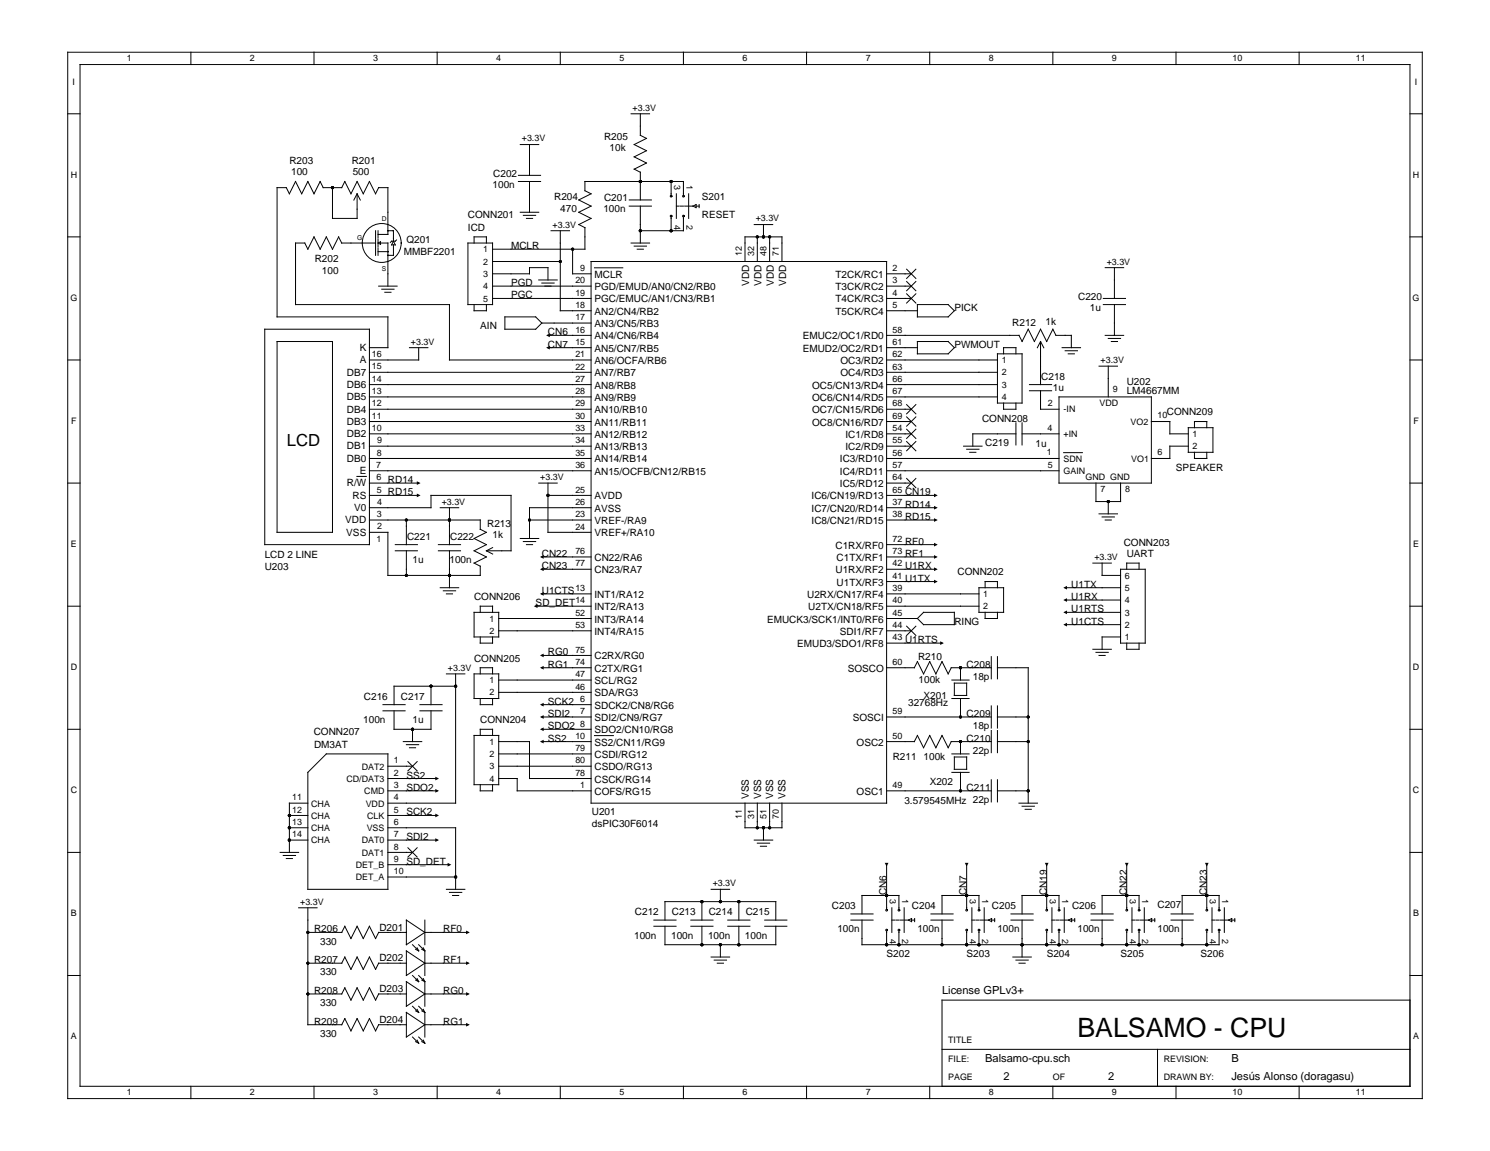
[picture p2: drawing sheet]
<svg xmlns="http://www.w3.org/2000/svg" width="279mm" height="216mm" viewBox="0 0 279 216" stroke-linecap="round" stroke-linejoin="round" font-family="sans-serif">
<g fill="none" stroke="#000" stroke-width=".19">
<path d="M12.7 9.8h254v196.3h-254zM15 12.1h249.4v191.7h-249.4zM35.8 9.8v2.3M58.9 9.8v2.3M82 9.8v2.3M105.1 9.8v2.3M128.2 9.8v2.3M151.2 9.8v2.3M174.3 9.8v2.3M197.4 9.8v2.3M220.5 9.8v2.3M243.6 9.8v2.3"/>
<path d="M12.7 21.3h2.3M60 34l.6 1.2M60 34l-1.1 2.4-1.2-2.4-1.1 2.4-1.2-2.4-1.1 2.4-.6-1.2h-1.7v24.2h20.7v5.8h-3.4M60.6 35.2h3.5l.6-1.2 1.1 2.4 1.2-2.4 1.1 2.4 1.2-2.4 1.1 2.4 .6-1.2M62.3 35.2v5.8h4.7v-4.6l.6 1.1M67 36.4l-.6 1.1M71 35.2h1.7v8.8h-1.8M97.2 34h4.2M97.2 32.9h4.2M97.6 39.8h3.4M97.6 27.1h3.4M99.3 27.1v5.8"/>
<path d="M99.3 34v5.8M118 38.7h4.2M118 37.5h4.2M118.3 21.3h3.5M120.1 21.3v4.1l1.1 .6-2.3 1.1 2.3 1.2-2.3 1.1 2.3 1.2-2.3 1.1 1.2 .6v5.2M120.1 38.7v6.9M125.8 34v2.6M126.8 36.4v4.6M126.8 38.7h.5M127.6 38.7h.6M128.2 36.6v-2.6h-18.5v1.8l1.1 .6-2.3 1.1 2.3 1.2-2.3 1.1 2.3 1.2-2.3 1.1M128.4 38.7h.6"/>
<path d="M129.1 36.4v4.6M129.1 38.7h.8M129.9 38.7l.6-.3v.5zM130.5 38.7h.6M131.1 38.4v.5M264.4 21.3h2.3M12.7 44.4h2.3M63.5 44.4l.6 1.2M63.5 44.4l-1.2 2.3-1.1-2.3-1.2 2.3-1.1-2.3-1.2 2.3-.5-1.1h-1.8v11.5h28.9v10.4h26.5M64.1 45.6h6.3M70.4 43.3v4.6M70.9 43.3v1.4"/>
<path d="M70.9 44.9v1.4M70.9 46.5v1.4M70.9 47.2h1.8M70.9 45.6l.5-.2v.4zM71 53.7h3.5M71.4 45.6h1.3v8.1M71.6 54.2h2.3M72.2 54.8h1.1M72.7 43.3h1.1v1.9M73.8 45.9v2h-1.1M73.8 45.2l.3 .7h-.7zM74.4 45l-.3 .2h-.7l-.2 .3"/>
<path d="M87.7 45.6h4.7v11.5h-4.7zM88.9 57.1v1.2h2.3v-1.2M88.9 45.6v-1.2h2.3v1.2M92.4 51.4h6.9v-1.2h3.5v2.3M92.4 53.7h18.4M92.4 56h18.4M92.4 49.1h12.7M94.7 59.4h5.7l1.2 1.2-1.2 1.2h-5.7zM98.1 40.4h2.3M98.7 41h1.2M101 52.5h3.5M101.6 53.1h2.3"/>
<path d="M103.3 43.3h3.5M105.1 43.3v15h5.7M107.4 46.7v4.7h3.4M108.5 42.1l1.2 .6M109.7 42.7v4h-17.3M110.8 49.1h55.5v101.6h-55.5zM111.5 50.2h5.3M118.3 45.6h3.5M118.9 46.2h2.3M119.5 46.7h1.2M125.8 40.7v2.6M128.2 40.7v2.6h-8.1"/>
<path d="M139.7 49.1v-4.7h6.9v4.7M141.4 42.1h3.5M142 44.4v4.7M143.2 42.1v2.3M144.3 44.4v4.7M166.3 51.4h4.6M166.3 53.7h4.6M166.3 56h4.6M166.3 58.3h5.7M170 50.5l1.7 1.7M170 52.8l1.7 1.7M170 55.1l1.7 1.7"/>
<path d="M171.7 50.5l-1.7 1.7M171.7 52.8l-1.7 1.7M171.7 55.1l-1.7 1.7M172 57.1h5.8l1.2 1.2-1.2 1.1h-5.8zM206.9 56h4.2M206.9 57.1h4.2M207.2 50.2h3.5M209 50.2v5.8M209 57.1v5.8M264.4 44.4h2.3M12.7 67.5h2.3M49.6 61.8h19.7v40.4h-19.7z"/>
<path d="M52 64.1h10.3v35.8h-10.3zM69.3 69.8h41.5M69.3 72.1h41.5M69.3 74.5h41.5M69.3 76.8h41.5M69.3 79.1h41.5M76.8 65.2h3.4M78.5 65.2v2.3h-9.2M101.6 60.6h9.2M102.8 62.9h8M102.8 65.2h8M166.3 62.9h24.8l.6 1.2"/>
<path d="M166.3 65.2h5.7M166.3 67.5h20.7M166.3 69.8h20.7M166.3 72.1h20.7M166.3 74.5h20.7M166.3 76.8h4.6M166.3 79.1h4.6M170 75.9l1.7 1.7M170 78.2l1.7 1.7M171.7 75.9l-1.7 1.7M171.7 78.2l-1.7 1.7M172 64.1h5.8l1.2 1.1-1.2 1.2h-5.8z"/>
<path d="M187 66.4h4.7v9.2h-4.7zM188.2 66.4v-1.2h2.3v1.2M188.2 75.6v1.2h2.3v-1.2M190.5 79.3v4.2M191.7 64.1l1.1-2.3 1.2 2.3 1.1-2.3 1.2 2.3 1.1-2.3 .6 1.1h2.9v2.3M191.7 79.3v4.2M193 72.1h4.2M193 73.3h4.2M195.1 73.3v3.5h3.5M195.1 64.1v8M195.1 64.1l-.6 1.1M195.1 64.1l.6 1.1"/>
<path d="M198.6 74.5h17.3v16.1h-17.3zM199.2 65.2h3.4M199.7 65.8h2.3M200.3 66.4h1.2M206.1 68.7h3.5M207.2 62.9h3.5M207.8 68.7v5.8M207.8 63.5h2.3M208.4 64.1h1.2M215.9 79.1h3.5v2.3h3.4M264.4 67.5h2.3M12.7 90.6h2.3"/>
<path d="M66.9 89.4h1.8M69.3 81.4h41.5M69.3 83.7h41.5M69.3 86h41.5M69.3 88.3h41.5M69.3 92.9h9.2M69.3 95.2h11.5v-2.3h15v10.4h-4.6M69.3 97.5h20.8v1.8l1.1 .6-2.3 1.1 2.3 1.2-2.3 1.1 2.3 1.2-2.3 1.1 1.2 .6v1.7h-17.4v-8h-3.4M69.3 90.6h9.2M76.2 97.5v4.7M82.6 95.2h3.4M84.3 95.2v7"/>
<path d="M99.3 97.5h11.5M101 90.6h3.5M102.8 92.9h8M102.8 90.6v9.3h8M110.8 95.2h-11.5v5.8M166.3 81.4h4.6M166.3 83.7h4.6M166.3 86h32.3M166.3 88.3h32.3M166.3 92.9h9.2M166.3 95.2h9.2M166.3 97.5h9.2"/>
<path d="M166.3 90.6h4.6M170 80.5l1.7 1.7M170 82.8l1.7 1.8M170 89.7l1.7 1.8M171.7 80.5l-1.7 1.7M171.7 82.8l-1.7 1.8M171.7 89.7l-1.7 1.8M180.7 83.7h3.5M181.3 84.3h2.3M181.8 84.8h1.2M190.5 81.4h-8.1v2.3M191.7 81.4h6.9"/>
<path d="M199.4 84.9h3.6M205.5 90.6v3.5h4.6v-3.5M206.1 96.4h3.5M206.7 97h2.3M207.2 97.5h1.2M207.8 94.1v2.3M222.8 83.7h-3.4v2.3h-3.5M222.8 80.2h4.6v4.6h-4.6zM224 80.2v-1.1h2.3v1.1M224 84.8v1.2h2.3v-1.2M264.4 90.6h2.3M12.7 113.7h2.3"/>
<path d="M74.1 102.2h4.2M74.1 103.3h4.2M76.2 103.3v4.6M82.2 102.2h4.2M82.2 103.3h4.2M82.6 110.2h3.4M83.1 110.8h2.3M83.7 111.4h1.2M84.3 103.3v6.9M88.9 114.9h4.6v4.6h-4.6zM90.1 114.9v-1.2h2.3v1.2M90.1 119.5v1.1h2.3v-1.1"/>
<path d="M91.2 103.3l1.2 .6M92.4 102.7l-1.2 .6M93.5 116h17.3M93.5 118.3h17.3M97.6 101h3.4M98.1 101.6h2.3M98.7 102.2h1.2M100.4 113.7h10.4M101.6 111.4h9.2M101.6 106.8h9.2M101.6 104.5h9.2M166.3 111.4h17.3"/>
<path d="M166.3 113.7h17.3M166.3 116h5.7M166.3 118.3h4.6M166.3 106.8h9.2M166.3 104.5h9.2M166.3 102.2h9.2M166.3 109.1h9.2M170 117.5l1.7 1.7M171.7 117.5l-1.7 1.7M172 116l1.2-1.1h5.8v2.3h-5.8zM183.6 110.2h4.6v4.7h-4.6zM184.7 114.9v1.1h2.3v-1.1"/>
<path d="M184.7 110.2v-1.1h2.3v1.1M199.7 114.9h10.4M199.7 110.2h10.4M199.7 117.2h10.4M199.7 112.6h10.4M204.9 105.6h3.5M206.7 105.6v2.3h3.4M210.1 106.8h4.6v13.8h-4.6zM210.1 119.5h-3.4v2.3M211.3 106.8v-1.2h2.3v1.2M264.4 113.7h2.3M12.7 136.8h2.3"/>
<path d="M71.8 132.2h4.2M71.8 133.3h4.2M73.9 133.3v3.5h6.9v-3.5M75.6 139.1h3.5M76.2 139.7h2.3M77.4 136.8v2.3M78.7 132.2h4.2M78.7 133.3h4.2M80.8 128.7v3.5M83.7 126.4h3.5M85.4 126.4v24.3h-12.7M85.4 128.7h-11.5v3.5"/>
<path d="M88.9 138h4.6v9.2h-4.6zM88.9 126.4h4.6v4.6h-4.6zM90.1 126.4v-1.1h2.3v1.1M90.1 131v1.2h2.3v-1.2M90.1 138v-1.2h2.3v1.2M93.5 127.6h17.3M93.5 129.9h17.3M93.5 139.1h5.8v6.9h11.5M101.6 122.9h9.2M101.6 125.3h9.2M101.6 132.2h9.2M101.6 134.5h9.2"/>
<path d="M101.6 136.8h9.2M101.6 139.1h9.2M111.5 138h3.5M166.3 125.3h5.2M166.3 134.5h19.6M166.3 139.1h5.2M166.3 120.6h10.3M171.5 125.3l.5-1.2 1.2 2.3 1.1-2.3 1.2 2.3 1.1-2.3 1.2 2.3 .6-1.1h7.5M171.5 139.1l.5-1.1 1.2 2.3 1.1-2.3 1.2 2.3 1.1-2.3 1.2 2.3 .6-1.2h7.5M178.5 127.6h3.2M178.5 131h3.2M179 128.1h2.3v2.3h-2.3z"/>
<path d="M180.1 125.3v2.3M180.1 131v3.5M180.1 139.1v2.3M185.9 123.2v4.1M185.9 132.4v4.2M185.9 137v4.2M187 125.3h5.8v25.4M187 134.5h5.8M187 139.1h5.8M187 123.2v4.1M187 132.4v4.2M187 137v4.2"/>
<path d="M204.9 121.8h3.5M205.5 122.4h2.3M206.1 122.9h1.1M211.3 120.6v1.2h2.3v-1.2M264.4 136.8h2.3M12.7 159.9h2.3M52.5 159.9h3.5M54.3 155.3h3.4M54.3 157.6h3.4M54.3 153h3.4M57.7 150.7h-3.4v9.2M61.2 141.4h11.5v25.4h-15v-21.9z"/>
<path d="M72.7 143.7h4.7M72.7 146h9.3M72.7 148.3h9.3M72.7 155.3h12.7v11.5M72.7 157.6h9.3M72.7 159.9h4.7M72.7 153h9.3M76.5 159l1.7 1.8M76.5 142.9l1.7 1.7M76.8 140.3h1.1M78.2 159l-1.7 1.8M78.2 142.9l-1.7 1.7"/>
<path d="M90.1 147.2v1.1h2.3v-1.1M93.5 141.4h17.3M93.5 143.7h17.3M93.5 146h3.5v2.3h13.8M139.7 150.7v4.6h6.9v-4.6M141.4 157.6h3.5M142 150.7v4.6M142 158.2h2.3M142.6 158.7h1.1M143.2 155.3v2.3M144.3 150.7v4.6M166.3 148.3h19.6"/>
<path d="M178.5 141.4h3.2M178.5 144.9h3.2M179 142h2.3v2.3h-2.3zM180.1 144.9v3.4M185.9 146.3v4.1M187 148.3h5.8M187 146.3v4.1M191.1 150.7h3.4M191.7 151.2h2.3M192.2 151.8h1.2M264.4 159.9h2.3M53.1 160.5h2.3"/>
<path d="M53.7 161h1.1M56 170.3h3.5M57.7 174.9h6.4l.6-1.2 1.1 2.4 1.2-2.4 1.1 2.4 1.2-2.4 1.1 2.4 .6-1.2h5.2M57.7 170.3v21.9h6.4l.6-1.1 1.1 2.3 1.2-2.3 1.1 2.3 1.2-2.3 1.1 2.3 .6-1.2h5.2M72.7 162.2h11.6M72.7 164.5h12.7M76.2 172.6l3.5 2.3-3.5 2.3zM76.2 178.4l3.5 2.3-3.5 2.3zM77.4 177.2l1.1 1.2M77.9 178.1l.6 .3M78.2 177.8l.3 .6M78.5 177.2l1.2 1.2"/>
<path d="M79.1 178.1l.6 .3M79.4 177.8l.3 .6M79.7 172.6v4.6M79.7 178.4v4.6M79.7 174.9h8M83.7 166.8h3.5M84.3 167.4h2.3M84.9 168h1.1M122.6 172.6h4.2M122.6 173.7h4.2M124.7 173.7v3.5h20.8v-3.5M124.7 172.6v-3.5h20.8v3.5"/>
<path d="M129.5 172.6h4.2M129.5 173.7h4.2M131.6 169.1v3.5M131.6 173.7v3.5M133.4 179.5h3.4M133.4 166.8h3.4M135.1 166.8v2.3M135.1 177.2v2.3M136.5 172.6h4.1M136.5 173.7h4.1M138.5 169.1v3.5M138.5 173.7v3.5"/>
<path d="M143.4 172.6h4.2M143.4 173.7h4.2M159.6 172.6h4.1M159.6 171.4h4.1M161.6 172.6v4.6h67v-2.6M166.3 162.2v8.4M166.3 174.6v2.6M167.2 170.3v4.6M167.2 172.6h.6M168 172.6h.6M168.6 170.6v-2.6h-7v3.4M168.6 174.6v2.6"/>
<path d="M168.8 172.6h.6M169.5 170.3v4.6M169.6 172.6h.8M170.4 172.6l.5-.3v.6zM170.9 172.6h.6M171.5 172.3v.6M174.6 172.6h4.1M174.6 171.4h4.1M176.6 172.6v4.6M181.3 162.2v8.4M181.3 174.6v2.6M182.2 170.3v4.6"/>
<path d="M182.3 172.6h.5M183 172.6h.6M183.6 170.6v-2.6h-7v3.4M183.6 174.6v2.6M183.8 172.6h.6M184.6 170.3v4.6M184.6 172.6h.8M185.4 172.6l.5-.3v.6zM185.9 172.6h.6M186.5 172.3v.6M189.6 172.6h4.1M189.6 171.4h4.1"/>
<path d="M189.9 179.5h3.5M191.7 172.6v6.9M196.3 162.2v8.4M196.3 174.6v2.6M197.3 170.3v4.6M197.3 172.6h.5M198 172.6h.6M198.6 170.6v-2.6h-6.9v3.4M198.6 174.6v2.6M198.8 172.6h.6M199.6 170.3v4.6M199.6 172.6h.8"/>
<path d="M200.4 172.6l.5-.3v.6zM200.9 172.6h.6M201.5 172.3v.6M204.6 172.6h4.1M204.6 171.4h4.1M206.7 172.6v4.6M211.3 162.2v8.4M211.3 174.6v2.6M212.3 170.3v4.6M212.3 172.6h.5M213 172.6h.6M213.6 170.6v-2.6h-6.9v3.4"/>
<path d="M213.6 174.6v2.6M213.8 172.6h.6M214.6 170.3v4.6M214.6 172.6h.8M215.4 172.6l.6-.3v.6zM216 172.6h.5M216.5 172.3v.6M219.6 172.6h4.2M219.6 171.4h4.2M221.7 172.6v4.6M226.3 162.2v8.4M226.3 174.6v2.6"/>
<path d="M227.3 170.3v4.6M227.3 172.6h.5M228 172.6h.6M228.6 170.6v-2.6h-6.9v3.4M228.8 172.6h.6M229.6 170.3v4.6M229.6 172.6h.8M230.4 172.6l.6-.3v.6zM231 172.6h.5M231.5 172.3v.6M12.7 183h2.3M57.7 180.7h6.4l.6-1.2 1.1 2.3 1.2-2.3 1.1 2.3 1.2-2.3 1.1 2.3 .6-1.1h5.2"/>
<path d="M57.7 186.4h6.4l.6-1.1 1.1 2.3 1.2-2.3 1.1 2.3 1.2-2.3 1.1 2.3 .6-1.2h5.2M76.2 184.1l3.5 2.3-3.5 2.4zM76.2 189.9l3.5 2.3-3.5 2.3zM77.4 183l1.1 1.1M77.4 188.8l1.1 1.1M77.4 194.5l1.1 1.2M77.9 183.8l.6 .3M77.9 189.6l.6 .3M77.9 195.4l.6 .3M78.2 183.6l.3 .5M78.2 189.3l.3 .6M78.2 195.1l.3 .6"/>
<path d="M78.5 183l1.2 1.1M78.5 188.8l1.2 1.1M78.5 194.5l1.2 1.2M79.1 183.8l.6 .3M79.1 189.6l.6 .3M79.1 195.4l.6 .3M79.4 183.6l.3 .5M79.4 189.3l.3 .6M79.4 195.1l.3 .6M79.7 184.1v4.7M79.7 189.9v4.6M79.7 180.7h8"/>
<path d="M79.7 186.4h8M79.7 192.2h8M133.9 180.1h2.3M134.5 180.7h1.2M176.6 196.8h87.8M190.5 180.1h2.3M191.1 180.7h1.1M217.1 196.8v7M264.4 187.6h-87.8v16.2M264.4 183h2.3M35.8 203.8v2.3M58.9 203.8v2.3"/>
<path d="M82 203.8v2.3M105.1 203.8v2.3M128.2 203.8v2.3M151.2 203.8v2.3M174.3 203.8v2.3M197.4 203.8v2.3M220.5 203.8v2.3M243.6 203.8v2.3"/>
<circle cx="125.8" cy="36.8" r=".16"/>
<circle cx="128.2" cy="36.8" r=".16"/>
<circle cx="71.6" cy="45.6" r="3.6"/>
<circle cx="72.7" cy="43.3" r=".06"/>
<circle cx="72.7" cy="47.9" r=".06"/>
<circle cx="72.7" cy="47.2" r=".06"/>
<circle cx="125.8" cy="40.5" r=".16"/>
<circle cx="128.2" cy="40.5" r=".16"/>
<circle cx="166.3" cy="174.5" r=".16"/>
<circle cx="166.3" cy="170.7" r=".16"/>
<circle cx="168.6" cy="174.5" r=".16"/>
<circle cx="168.6" cy="170.7" r=".16"/>
<circle cx="181.3" cy="170.7" r=".16"/>
<circle cx="181.3" cy="174.5" r=".16"/>
<circle cx="183.6" cy="170.7" r=".16"/>
<circle cx="183.6" cy="174.5" r=".16"/>
<circle cx="196.3" cy="174.5" r=".16"/>
<circle cx="196.3" cy="170.7" r=".16"/>
<circle cx="198.6" cy="174.5" r=".16"/>
<circle cx="198.6" cy="170.7" r=".16"/>
<circle cx="211.3" cy="170.7" r=".16"/>
<circle cx="211.3" cy="174.5" r=".16"/>
<circle cx="213.6" cy="174.5" r=".16"/>
<circle cx="213.6" cy="170.7" r=".16"/>
<circle cx="226.3" cy="174.5" r=".16"/>
<circle cx="226.3" cy="170.7" r=".16"/>
<circle cx="228.6" cy="170.7" r=".16"/>
<circle cx="228.6" cy="174.5" r=".16"/>
</g>
<g fill="#000">
<path d="M102.4 62.9l.7-.3v.7zM102.4 65.2l.7-.3v.7zM78.2 90.3l.7 .3-.7 .4zM78.2 92.6l.7 .3-.7 .4zM175.1 97.2l.7 .3-.7 .4zM175.1 94.9l.7 .3-.7 .4zM175.1 92.6l.7 .3-.7 .4zM100.1 113.7l.7-.3v.7zM101.3 104.5l.6-.4v.7zM101.3 106.8l.6-.4v.7zM101.3 111.4l.6-.3v.6zM175.1 101.8l.7 .4-.7 .3z"/>
<path d="M175.1 104.1l.7 .4-.7 .3zM175.1 106.4l.7 .4-.7 .3zM175.1 108.7l.7 .4-.7 .3zM199.4 110.2l.7-.3v.7zM199.4 112.6l.7-.4v.7zM199.4 114.9l.7-.4v.7zM199.4 117.2l.7-.4v.7zM101.3 122.9l.6-.3v.7zM101.3 125.3l.6-.4v.7zM101.3 132.2l.6-.4v.7zM101.3 134.5l.6-.4v.7zM101.3 136.8l.6-.3v.6z"/>
<path d="M101.3 139.1l.6-.3v.7zM176.3 120.3l.7 .3-.7 .4zM81.6 145.7l.7 .3-.7 .4zM81.6 148l.7 .3-.7 .4zM81.6 152.6l.7 .4-.7 .3zM81.6 157.2l.7 .4-.7 .3zM83.9 161.9l.7 .3-.7 .3zM87.4 174.6l.7 .3-.7 .3zM165.9 161.9h.7l-.3 .6zM180.9 161.9h.7l-.3 .6zM195.9 161.9h.7l-.3 .6zM210.9 161.9h.7l-.3 .6z"/>
<path d="M225.9 161.9h.7l-.3 .6zM87.4 180.3l.7 .4-.7 .3zM87.4 186.1l.7 .3-.7 .4zM87.4 191.9l.7 .3-.7 .4z"/>
<circle cx="62.3" cy="35.2" r=".29"/>
<circle cx="120.1" cy="34" r=".29"/>
<circle cx="125.8" cy="34" r=".29"/>
<circle cx="72.7" cy="43.3" r=".06"/>
<circle cx="72.7" cy="47.9" r=".06"/>
<circle cx="72.7" cy="47.2" r=".06"/>
<circle cx="105.1" cy="49.1" r=".29"/>
<circle cx="107.4" cy="46.7" r=".29"/>
<circle cx="120.1" cy="43.3" r=".29"/>
<circle cx="125.8" cy="43.3" r=".29"/>
<circle cx="142" cy="44.4" r=".29"/>
<circle cx="143.2" cy="44.4" r=".29"/>
<circle cx="144.3" cy="44.4" r=".29"/>
<circle cx="76.2" cy="97.5" r=".29"/>
<circle cx="84.3" cy="97.5" r=".29"/>
<circle cx="99.3" cy="97.5" r=".29"/>
<circle cx="102.8" cy="92.9" r=".29"/>
<circle cx="207.8" cy="94.1" r=".29"/>
<circle cx="76.2" cy="107.9" r=".29"/>
<circle cx="84.3" cy="107.9" r=".29"/>
<circle cx="77.4" cy="136.8" r=".29"/>
<circle cx="80.8" cy="128.7" r=".29"/>
<circle cx="85.4" cy="128.7" r=".29"/>
<circle cx="180.1" cy="125.3" r=".29"/>
<circle cx="180.1" cy="139.1" r=".29"/>
<circle cx="180.1" cy="134.5" r=".29"/>
<circle cx="192.8" cy="139.1" r=".29"/>
<circle cx="192.8" cy="134.5" r=".29"/>
<circle cx="54.3" cy="157.6" r=".29"/>
<circle cx="54.3" cy="153" r=".29"/>
<circle cx="54.3" cy="155.3" r=".29"/>
<circle cx="142" cy="155.3" r=".29"/>
<circle cx="143.2" cy="155.3" r=".29"/>
<circle cx="144.3" cy="155.3" r=".29"/>
<circle cx="180.1" cy="148.3" r=".29"/>
<circle cx="192.8" cy="148.3" r=".29"/>
<circle cx="57.7" cy="174.9" r=".29"/>
<circle cx="85.4" cy="164.5" r=".29"/>
<circle cx="131.6" cy="169.1" r=".29"/>
<circle cx="131.6" cy="177.2" r=".29"/>
<circle cx="135.1" cy="169.1" r=".29"/>
<circle cx="135.1" cy="177.2" r=".29"/>
<circle cx="138.5" cy="177.2" r=".29"/>
<circle cx="138.5" cy="169.1" r=".29"/>
<circle cx="166.3" cy="177.2" r=".29"/>
<circle cx="166.3" cy="168" r=".29"/>
<circle cx="168.6" cy="177.2" r=".29"/>
<circle cx="176.6" cy="177.2" r=".29"/>
<circle cx="181.3" cy="177.2" r=".29"/>
<circle cx="181.3" cy="168" r=".29"/>
<circle cx="183.6" cy="177.2" r=".29"/>
<circle cx="191.7" cy="177.2" r=".29"/>
<circle cx="196.3" cy="168" r=".29"/>
<circle cx="196.3" cy="177.2" r=".29"/>
<circle cx="198.6" cy="177.2" r=".29"/>
<circle cx="206.7" cy="177.2" r=".29"/>
<circle cx="211.3" cy="168" r=".29"/>
<circle cx="211.3" cy="177.2" r=".29"/>
<circle cx="213.6" cy="177.2" r=".29"/>
<circle cx="221.7" cy="177.2" r=".29"/>
<circle cx="226.3" cy="168" r=".29"/>
<circle cx="226.3" cy="177.2" r=".29"/>
<circle cx="57.7" cy="180.7" r=".29"/>
<circle cx="57.7" cy="186.4" r=".29"/>
</g>
<text font-size="5" x="202" y="194.5">BALSAMO - CPU</text>
<text font-size="3.1" x="53.8" y="83.7">LCD</text>
<g font-size="2.1">
<text x="176.6" y="186.4">License GPLv3+</text>
<text x="184.7" y="199.1">Balsamo-cpu.sch</text>
<text x="188.2" y="202.6">2</text>
<text x="207.8" y="202.6">2</text>
<text x="230.9" y="202.6">Jesús Alonso (doragasu)</text>
<text x="230.9" y="199.1">B</text>
</g>
<g font-size="1.9">
<text x="113.3" y="26.2">R205</text>
<text x="114.3" y="28.3">10k</text>
<text x="54.3" y="30.8">R203</text>
<text x="54.6" y="32.9">100</text>
<text x="65.9" y="30.8">R201</text>
<text x="66.1" y="32.9">500</text>
<text x="92.4" y="35.2">100n</text>
<text x="92.5" y="33.1">C202</text>
<text x="87.7" y="41">CONN201</text>
<text x="103.9" y="37.5">R204</text>
<text x="105.1" y="39.8">470</text>
<text x="113.1" y="39.8">100n</text>
<text x="113.3" y="37.8">C201</text>
<text x="131.6" y="37.5">S201</text>
<text x="131.6" y="41">RESET</text>
<text x="75.7" y="47.9">MMBF2201</text>
<text x="76.2" y="45.6">Q201</text>
<text x="87.7" y="43.3">ICD</text>
<text x="95.8" y="46.7">MCLR</text>
<text x="59" y="49.1">R202</text>
<text x="60.4" y="51.4">100</text>
<text x="95.8" y="53.7">PGD</text>
<text x="111.5" y="52.1">MCLR</text>
<text x="140.5" y="53.6" transform="rotate(-90 140.5 53.6)">VDD</text>
<text x="142.8" y="53.6" transform="rotate(-90 142.8 53.6)">VDD</text>
<text x="145.1" y="53.6" transform="rotate(-90 145.1 53.6)">VDD</text>
<text x="147.4" y="53.6" transform="rotate(-90 147.4 53.6)">VDD</text>
<text x="156.7" y="52.1">T2CK/RC1</text>
<text x="95.8" y="56">PGC</text>
<text x="111.5" y="54.4">PGD/EMUD/AN0/CN2/RB0</text>
<text x="111.5" y="56.7">PGC/EMUC/AN1/CN3/RB1</text>
<text x="111.5" y="59">AN2/CN4/RB2</text>
<text x="156.7" y="54.4">T3CK/RC2</text>
<text x="156.7" y="56.7">T4CK/RC3</text>
<text x="156.7" y="59">T5CK/RC4</text>
<text x="179" y="58.3">PICK</text>
<text x="202.2" y="56.2">C220</text>
<text x="204.4" y="58.3">1u</text>
<text x="67.4" y="65.8">K</text>
<text x="90.1" y="61.8">AIN</text>
<text x="102.8" y="62.9">CN6</text>
<text x="102.8" y="65.2">CN7</text>
<text x="111.5" y="61.3">AN3/CN5/RB3</text>
<text x="111.5" y="63.7">AN4/CN6/RB4</text>
<text x="111.5" y="66">AN5/CN7/RB5</text>
<text x="150.5" y="63.7">EMUC2/OC1/RD0</text>
<text x="150.5" y="66">EMUD2/OC2/RD1</text>
<text x="179" y="65.2">PWMOUT</text>
<text x="189.8" y="61.2">R212</text>
<text x="196" y="61.1">1k</text>
<text x="65" y="70.5">DB7</text>
<text x="67.4" y="68.2">A</text>
<text x="111.5" y="68.3">AN6/OCFA/RB6</text>
<text x="111.5" y="70.6">AN7/RB7</text>
<text x="157.6" y="68.3">OC3/RD2</text>
<text x="157.6" y="70.6">OC4/RD3</text>
<text x="195.3" y="71.2">C218</text>
<text x="65" y="77.4">DB4</text>
<text x="65" y="75.1">DB5</text>
<text x="65" y="72.8">DB6</text>
<text x="111.5" y="72.9">AN8/RB8</text>
<text x="111.5" y="75.2">AN9/RB9</text>
<text x="111.5" y="77.5">AN10/RB10</text>
<text x="152.3" y="72.9">OC5/CN13/RD4</text>
<text x="152.3" y="75.2">OC6/CN14/RD5</text>
<text x="152.3" y="77.5">OC7/CN15/RD6</text>
<text x="197.4" y="73.3">1u</text>
<text x="211.3" y="72.1">U202</text>
<text x="211.3" y="73.9">LM4667MM</text>
<text x="218.8" y="77.9">CONN209</text>
<text x="65" y="79.7">DB3</text>
<text x="65" y="82">DB2</text>
<text x="111.5" y="79.8">AN11/RB11</text>
<text x="111.5" y="82.1">AN12/RB12</text>
<text x="152.3" y="79.8">OC8/CN16/RD7</text>
<text x="158.5" y="82.1">IC1/RD8</text>
<text x="184.2" y="79.1">CONN208</text>
<text x="184.7" y="83.7">C219</text>
<text x="194.2" y="83.9">1u</text>
<text x="65" y="84.3">DB1</text>
<text x="65" y="86.6">DB0</text>
<text x="67.4" y="88.9">E</text>
<text x="111.5" y="84.4">AN13/RB13</text>
<text x="111.5" y="86.7">AN14/RB14</text>
<text x="111.5" y="89.1">AN15/OCFB/CN12/RB15</text>
<text x="157.5" y="86.7">IC3/RD10</text>
<text x="157.5" y="89.1">IC4/RD11</text>
<text x="158.5" y="84.4">IC2/RD9</text>
<text x="220.5" y="88.3">SPEAKER</text>
<text x="65" y="91.2">R/W</text>
<text x="66.1" y="93.6">RS</text>
<text x="66.4" y="95.9">V0</text>
<text x="72.7" y="90.6">RD14</text>
<text x="72.7" y="92.9">RD15</text>
<text x="111.5" y="93.7">AVDD</text>
<text x="111.5" y="96">AVSS</text>
<text x="152.2" y="93.7">IC6/CN19/RD13</text>
<text x="152.2" y="96">IC7/CN20/RD14</text>
<text x="157.5" y="91.4">IC5/RD12</text>
<text x="169.7" y="95.2">RD14</text>
<text x="169.7" y="92.9">CN19</text>
<text x="64.7" y="98.2">VDD</text>
<text x="64.9" y="100.5">VSS</text>
<text x="76.3" y="101.3">C221</text>
<text x="84.4" y="101.3">C222</text>
<text x="91.3" y="98.9">R213</text>
<text x="92.4" y="101">1k</text>
<text x="111.5" y="98.3">VREF-/RA9</text>
<text x="111.5" y="100.6">VREF+/RA10</text>
<text x="152.2" y="98.3">IC8/CN21/RD15</text>
<text x="169.7" y="97.5">RD15</text>
<text x="49.6" y="107">U203</text>
<text x="49.6" y="104.7">LCD 2 LINE</text>
<text x="77.4" y="105.6">1u</text>
<text x="84.3" y="105.6">100n</text>
<text x="101.6" y="104.5">CN22</text>
<text x="101.6" y="106.8">CN23</text>
<text x="111.5" y="107.5">CN23/RA7</text>
<text x="111.5" y="105.2">CN22/RA6</text>
<text x="156.7" y="107.5">U1RX/RF2</text>
<text x="156.7" y="102.9">C1RX/RF0</text>
<text x="156.9" y="105.2">C1TX/RF1</text>
<text x="169.7" y="102.2">RF0</text>
<text x="169.7" y="104.5">RF1</text>
<text x="169.7" y="106.8">U1RX</text>
<text x="179.5" y="107.9">CONN202</text>
<text x="210.7" y="102.4">CONN203</text>
<text x="211.3" y="104.5">UART</text>
<text x="88.9" y="112.6">CONN206</text>
<text x="100.4" y="113.7">SD_DET</text>
<text x="101.6" y="111.4">U1CTS</text>
<text x="111.5" y="112.1">INT1/RA12</text>
<text x="151.3" y="112.1">U2RX/CN17/RF4</text>
<text x="156.9" y="109.8">U1TX/RF3</text>
<text x="169.7" y="109.1">U1TX</text>
<text x="200.9" y="110.2">U1TX</text>
<text x="200.9" y="112.6">U1RX</text>
<text x="111.5" y="114.5">INT2/RA13</text>
<text x="111.5" y="116.8">INT3/RA14</text>
<text x="111.5" y="119.1">INT4/RA15</text>
<text x="143.8" y="116.8">EMUCK3/SCK1/INT0/RF6</text>
<text x="151.6" y="114.5">U2TX/CN18/RF5</text>
<text x="157.5" y="119.1">SDI1/RF7</text>
<text x="179" y="117.2">RING</text>
<text x="200.9" y="114.9">U1RTS</text>
<text x="200.9" y="117.2">U1CTS</text>
<text x="88.9" y="124.1">CONN205</text>
<text x="102.8" y="122.9">RG0</text>
<text x="102.8" y="125.3">RG1</text>
<text x="111.5" y="123.7">C2RX/RG0</text>
<text x="149.5" y="121.4">EMUD3/SDO1/RF8</text>
<text x="169.7" y="120.6">U1RTS</text>
<text x="172.1" y="123.8">R210</text>
<text x="181.3" y="125.3">C208</text>
<text x="68.3" y="131.3">C216</text>
<text x="75.2" y="131.3">C217</text>
<text x="111.5" y="126">C2TX/RG1</text>
<text x="111.5" y="128.3">SCL/RG2</text>
<text x="111.5" y="130.6">SDA/RG3</text>
<text x="159" y="126">SOSCO</text>
<text x="172.3" y="128">100k</text>
<text x="173.2" y="131">X201</text>
<text x="182.4" y="127.6">18p</text>
<text x="58.8" y="138">CONN207</text>
<text x="68.1" y="135.6">100n</text>
<text x="77.4" y="135.6">1u</text>
<text x="90.1" y="135.6">CONN204</text>
<text x="102.8" y="132.2">SCK2</text>
<text x="102.8" y="134.5">SDI2</text>
<text x="102.8" y="136.8">SDO2</text>
<text x="111.5" y="132.9">SDCK2/CN8/RG6</text>
<text x="111.5" y="135.2">SDI2/CN9/RG7</text>
<text x="111.5" y="137.5">SDO2/CN10/RG8</text>
<text x="159.9" y="135.2">SOSCI</text>
<text x="170.3" y="132.4">32768Hz</text>
<text x="181.3" y="134.5">C209</text>
<text x="182.4" y="136.8">18p</text>
<text x="58.9" y="140.3">DM3AT</text>
<text x="102.8" y="139.1">SS2</text>
<text x="111.5" y="139.9">SS2/CN11/RG9</text>
<text x="111.5" y="142.2">CSDI/RG12</text>
<text x="160.6" y="139.9">OSC2</text>
<text x="167.4" y="142.6">R211 100k</text>
<text x="181.3" y="139.1">C210</text>
<text x="182.4" y="141.4">22p</text>
<text x="76.2" y="146">SS2</text>
<text x="76.2" y="148.3">SDO2</text>
<text x="111.5" y="144.5">CSDO/RG13</text>
<text x="111.5" y="146.8">CSCK/RG14</text>
<text x="111.5" y="149.1">COFS/RG15</text>
<text x="140.4" y="149.9" transform="rotate(-90 140.4 149.9)">VSS</text>
<text x="142.7" y="149.9" transform="rotate(-90 142.7 149.9)">VSS</text>
<text x="145" y="149.9" transform="rotate(-90 145 149.9)">VSS</text>
<text x="147.3" y="149.9" transform="rotate(-90 147.3 149.9)">VSS</text>
<text x="160.6" y="149.1">OSC1</text>
<text x="174.3" y="147.2">X202</text>
<text x="181.3" y="148.3">C211</text>
<text x="76.2" y="153">SCK2</text>
<text x="111" y="152.8">U201</text>
<text x="111" y="155.1">dsPIC30F6014</text>
<text x="169.6" y="150.9">3.579545MHz 22p</text>
<text x="76.2" y="157.6">SDI2</text>
<text x="76.2" y="162.2">SD_DET</text>
<text x="166.3" y="168" transform="rotate(-90 166.3 168)">CN6</text>
<text x="181.3" y="168" transform="rotate(-90 181.3 168)">CN7</text>
<text x="196.3" y="168" transform="rotate(-90 196.3 168)">CN19</text>
<text x="211.3" y="168" transform="rotate(-90 211.3 168)">CN22</text>
<text x="226.3" y="168" transform="rotate(-90 226.3 168)">CN23</text>
<text x="119.1" y="171.7">C212</text>
<text x="126" y="171.7">C213</text>
<text x="132.9" y="171.7">C214</text>
<text x="139.8" y="171.7">C215</text>
<text x="156" y="170.5">C203</text>
<text x="171" y="170.5">C204</text>
<text x="186" y="170.5">C205</text>
<text x="201" y="170.5">C206</text>
<text x="217.1" y="170.3">C207</text>
<text x="58.9" y="174.9">R206</text>
<text x="60" y="177.2">330</text>
<text x="71.1" y="174.5">D201</text>
<text x="83.1" y="174.9">RF0</text>
<text x="118.9" y="176.1">100n</text>
<text x="125.8" y="176.1">100n</text>
<text x="132.8" y="176.1">100n</text>
<text x="139.7" y="176.1">100n</text>
<text x="157" y="174.9">100n</text>
<text x="166.3" y="179.5">S202</text>
<text x="172" y="174.9">100n</text>
<text x="181.3" y="179.5">S203</text>
<text x="187" y="174.9">100n</text>
<text x="196.3" y="179.5">S204</text>
<text x="202" y="174.9">100n</text>
<text x="210.1" y="179.5">S205</text>
<text x="217.1" y="174.9">100n</text>
<text x="225.1" y="179.5">S206</text>
<text x="58.9" y="180.7">R207</text>
<text x="60" y="183">330</text>
<text x="71.1" y="180.3">D202</text>
<text x="83.1" y="180.7">RF1</text>
<text x="58.9" y="186.4">R208</text>
<text x="60" y="188.8">330</text>
<text x="71.1" y="186.1">D203</text>
<text x="71.1" y="191.9">D204</text>
<text x="83.1" y="186.4">RG0</text>
<text x="58.9" y="192.2">R209</text>
<text x="60" y="194.5">330</text>
<text x="83.1" y="192.2">RG1</text>
</g>
<g font-size="1.7">
<text x="23.8" y="11.4">1</text>
<text x="46.9" y="11.4">2</text>
<text x="70" y="11.4">3</text>
<text x="93.1" y="11.4">4</text>
<text x="116.1" y="11.4">5</text>
<text x="139.2" y="11.4">6</text>
<text x="162.3" y="11.4">7</text>
<text x="185.4" y="11.4">8</text>
<text x="208.5" y="11.4">9</text>
<text x="231.1" y="11.4">10</text>
<text x="254.2" y="11.4">11</text>
<text x="13.6" y="16">I</text>
<text x="265.3" y="16">I</text>
<text x="118.6" y="20.8">+3.3V</text>
<text x="97.8" y="26.5">+3.3V</text>
<text x="13.3" y="33.3">H</text>
<text x="126.4" y="34.6" transform="rotate(90 126.4 34.6)">3</text>
<text x="128.7" y="34.6" transform="rotate(90 128.7 34.6)">1</text>
<text x="264.9" y="33.3">H</text>
<text x="141.7" y="41.5">+3.3V</text>
<text x="90.6" y="47.3">1</text>
<text x="103.6" y="42.7">+3.3V</text>
<text x="126.4" y="42.1" transform="rotate(90 126.4 42.1)">4</text>
<text x="128.7" y="42.1" transform="rotate(90 128.7 42.1)">2</text>
<text x="139.1" y="48" transform="rotate(-90 139.1 48)">12</text>
<text x="141.4" y="48" transform="rotate(-90 141.4 48)">32</text>
<text x="143.7" y="48" transform="rotate(-90 143.7 48)">48</text>
<text x="146" y="48" transform="rotate(-90 146 48)">71</text>
<text x="90.6" y="49.6">2</text>
<text x="90.6" y="51.9">3</text>
<text x="107.9" y="53.2">20</text>
<text x="108.8" y="50.8">9</text>
<text x="167.4" y="50.8">2</text>
<text x="167.4" y="53.2">3</text>
<text x="207.5" y="49.6">+3.3V</text>
<text x="13.2" y="56.4">G</text>
<text x="90.6" y="54.2">4</text>
<text x="90.6" y="56.6">5</text>
<text x="107.9" y="55.5">19</text>
<text x="107.9" y="57.8">18</text>
<text x="167.4" y="55.5">4</text>
<text x="167.4" y="57.8">5</text>
<text x="264.9" y="56.4">G</text>
<text x="77.1" y="64.6">+3.3V</text>
<text x="107.9" y="60.1">17</text>
<text x="107.9" y="62.4">16</text>
<text x="107.9" y="64.7">15</text>
<text x="167.4" y="62.4">58</text>
<text x="167.4" y="64.7">61</text>
<text x="69.7" y="71.6">14</text>
<text x="69.7" y="69.3">15</text>
<text x="69.7" y="67">16</text>
<text x="107.9" y="67">21</text>
<text x="107.9" y="69.3">22</text>
<text x="107.9" y="71.6">27</text>
<text x="167.4" y="67">62</text>
<text x="167.4" y="69.3">63</text>
<text x="167.4" y="71.6">66</text>
<text x="187.8" y="70.4">2</text>
<text x="187.8" y="68.1">1</text>
<text x="206.4" y="68.1">+3.3V</text>
<text x="69.7" y="76.2">12</text>
<text x="69.7" y="73.9">13</text>
<text x="107.9" y="73.9">28</text>
<text x="107.9" y="76.2">29</text>
<text x="167.4" y="73.9">67</text>
<text x="167.4" y="76.2">68</text>
<text x="187.8" y="75">4</text>
<text x="187.8" y="72.7">3</text>
<text x="196.5" y="76.2">2</text>
<text x="199.4" y="77.3">-IN</text>
<text x="206.2" y="76.2">VDD</text>
<text x="208.7" y="73.6">9</text>
<text x="13.3" y="79.5">F</text>
<text x="69.7" y="80.8">10</text>
<text x="69.7" y="78.5">11</text>
<text x="70.7" y="83.1">9</text>
<text x="107.9" y="78.6">30</text>
<text x="107.9" y="80.9">33</text>
<text x="107.9" y="83.2">34</text>
<text x="167.4" y="78.6">69</text>
<text x="167.4" y="80.9">54</text>
<text x="167.4" y="83.2">55</text>
<text x="196.4" y="80.8">4</text>
<text x="199.4" y="82">+IN</text>
<text x="212" y="79.6">VO2</text>
<text x="217.1" y="78.5">10</text>
<text x="223.6" y="82">1</text>
<text x="265" y="79.5">F</text>
<text x="70.5" y="87.8">7</text>
<text x="70.6" y="85.5">8</text>
<text x="107.9" y="85.5">35</text>
<text x="107.9" y="87.8">36</text>
<text x="167.4" y="85.5">56</text>
<text x="167.4" y="87.8">57</text>
<text x="196.3" y="85.4">1</text>
<text x="196.5" y="87.7">5</text>
<text x="199.4" y="86.6">SDN</text>
<text x="199.4" y="88.9">GAIN</text>
<text x="212.1" y="86.6">VO1</text>
<text x="217.1" y="85.4">6</text>
<text x="223.6" y="84.3">2</text>
<text x="70.6" y="90.1">6</text>
<text x="70.7" y="92.4">5</text>
<text x="70.7" y="94.7">4</text>
<text x="82.8" y="94.7">+3.3V</text>
<text x="101.3" y="90">+3.3V</text>
<text x="107.9" y="92.4">25</text>
<text x="107.9" y="94.7">26</text>
<text x="167.4" y="90.1">64</text>
<text x="167.4" y="92.4">65</text>
<text x="167.4" y="94.7">37</text>
<text x="203.6" y="90">GND GND</text>
<text x="206.4" y="92.3">7</text>
<text x="211" y="92.3">8</text>
<text x="70.6" y="101.7">1</text>
<text x="70.7" y="97">3</text>
<text x="70.7" y="99.3">2</text>
<text x="107.9" y="97">23</text>
<text x="107.9" y="99.3">24</text>
<text x="167.4" y="97">38</text>
<text x="167.4" y="101.6">72</text>
<text x="13.3" y="102.6">E</text>
<text x="107.9" y="106.3">77</text>
<text x="107.9" y="104">76</text>
<text x="167.4" y="104">73</text>
<text x="167.4" y="106.3">42</text>
<text x="205.2" y="105">+3.3V</text>
<text x="265" y="102.6">E</text>
<text x="107.9" y="110.9">13</text>
<text x="107.9" y="113.2">14</text>
<text x="167.4" y="110.9">39</text>
<text x="167.4" y="108.6">41</text>
<text x="167.4" y="113.2">40</text>
<text x="184.4" y="112">1</text>
<text x="210.9" y="113.2">4</text>
<text x="210.9" y="108.5">6</text>
<text x="210.9" y="110.9">5</text>
<text x="91.8" y="118.9">2</text>
<text x="91.8" y="116.6">1</text>
<text x="107.9" y="115.5">52</text>
<text x="107.9" y="117.8">53</text>
<text x="167.4" y="117.8">44</text>
<text x="167.4" y="115.5">45</text>
<text x="184.4" y="114.3">2</text>
<text x="210.9" y="117.8">2</text>
<text x="210.9" y="115.5">3</text>
<text x="13.3" y="125.7">D</text>
<text x="84" y="125.8">+3.3V</text>
<text x="107.9" y="122.4">75</text>
<text x="107.9" y="124.7">74</text>
<text x="167.4" y="120.1">43</text>
<text x="167.4" y="124.7">60</text>
<text x="210.9" y="120.1">1</text>
<text x="264.9" y="125.7">D</text>
<text x="91.8" y="130.4">2</text>
<text x="91.8" y="128.1">1</text>
<text x="107.9" y="127">47</text>
<text x="107.9" y="129.4">46</text>
<text x="108.8" y="131.7">6</text>
<text x="108.8" y="134">7</text>
<text x="108.8" y="136.3">8</text>
<text x="167.4" y="134">59</text>
<text x="73.8" y="143.2">1</text>
<text x="91.8" y="142">2</text>
<text x="91.8" y="139.7">1</text>
<text x="107.9" y="138.6">10</text>
<text x="107.9" y="140.9">79</text>
<text x="107.9" y="143.2">80</text>
<text x="167.4" y="138.6">50</text>
<text x="13.3" y="148.8">C</text>
<text x="65" y="146.7">CD/DAT3</text>
<text x="67.8" y="144.4">DAT2</text>
<text x="68.3" y="149">CMD</text>
<text x="73.8" y="147.8">3</text>
<text x="73.8" y="145.5">2</text>
<text x="91.8" y="146.6">4</text>
<text x="91.8" y="144.3">3</text>
<text x="107.9" y="145.5">78</text>
<text x="108.8" y="147.8">1</text>
<text x="167.4" y="147.8">49</text>
<text x="264.9" y="148.8">C</text>
<text x="54.8" y="150.1">11</text>
<text x="54.8" y="152.4">12</text>
<text x="54.8" y="154.8">13</text>
<text x="58.4" y="151.3">CHA</text>
<text x="58.4" y="153.6">CHA</text>
<text x="58.4" y="155.9">CHA</text>
<text x="68.6" y="151.3">VDD</text>
<text x="68.8" y="155.9">VSS</text>
<text x="68.9" y="153.6">CLK</text>
<text x="73.8" y="154.8">6</text>
<text x="73.8" y="150.1">4</text>
<text x="73.8" y="152.4">5</text>
<text x="139.1" y="153.6" transform="rotate(-90 139.1 153.6)">11</text>
<text x="141.4" y="153.6" transform="rotate(-90 141.4 153.6)">31</text>
<text x="143.7" y="153.6" transform="rotate(-90 143.7 153.6)">51</text>
<text x="146" y="153.6" transform="rotate(-90 146 153.6)">70</text>
<text x="54.8" y="157.1">14</text>
<text x="58.4" y="158.2">CHA</text>
<text x="67.8" y="158.2">DAT0</text>
<text x="67.8" y="160.5">DAT1</text>
<text x="73.8" y="161.7">9</text>
<text x="73.8" y="157.1">7</text>
<text x="73.8" y="159.4">8</text>
<text x="66.7" y="162.8">DET_B</text>
<text x="66.7" y="165.1">DET_A</text>
<text x="73.8" y="164">10</text>
<text x="133.6" y="166.2">+3.3V</text>
<text x="13.3" y="171.9">B</text>
<text x="56.3" y="169.7">+3.3V</text>
<text x="166.8" y="168.5" transform="rotate(90 166.8 168.5)">3</text>
<text x="169.1" y="168.5" transform="rotate(90 169.1 168.5)">1</text>
<text x="181.8" y="168.5" transform="rotate(90 181.8 168.5)">3</text>
<text x="184.1" y="168.5" transform="rotate(90 184.1 168.5)">1</text>
<text x="196.8" y="168.5" transform="rotate(90 196.8 168.5)">3</text>
<text x="199.2" y="168.5" transform="rotate(90 199.2 168.5)">1</text>
<text x="211.9" y="168.5" transform="rotate(90 211.9 168.5)">3</text>
<text x="214.2" y="168.5" transform="rotate(90 214.2 168.5)">1</text>
<text x="226.9" y="168.5" transform="rotate(90 226.9 168.5)">3</text>
<text x="229.2" y="168.5" transform="rotate(90 229.2 168.5)">1</text>
<text x="265" y="171.9">B</text>
<text x="166.8" y="176.1" transform="rotate(90 166.8 176.1)">4</text>
<text x="169.1" y="176.1" transform="rotate(90 169.1 176.1)">2</text>
<text x="181.8" y="176.1" transform="rotate(90 181.8 176.1)">4</text>
<text x="184.1" y="176.1" transform="rotate(90 184.1 176.1)">2</text>
<text x="196.8" y="176.1" transform="rotate(90 196.8 176.1)">4</text>
<text x="199.2" y="176.1" transform="rotate(90 199.2 176.1)">2</text>
<text x="211.9" y="176.1" transform="rotate(90 211.9 176.1)">4</text>
<text x="214.2" y="176.1" transform="rotate(90 214.2 176.1)">2</text>
<text x="226.9" y="176.1" transform="rotate(90 226.9 176.1)">4</text>
<text x="229.2" y="176.1" transform="rotate(90 229.2 176.1)">2</text>
<text x="13.3" y="195">A</text>
<text x="177.8" y="195.7">TITLE</text>
<text x="265" y="195">A</text>
<text x="177.8" y="199.1">FILE:</text>
<text x="177.8" y="202.6">PAGE</text>
<text x="197.4" y="202.6">OF</text>
<text x="218.2" y="199.1">REVISION:</text>
<text x="218.2" y="202.6">DRAWN BY:</text>
<text x="23.8" y="205.3">1</text>
<text x="46.9" y="205.3">2</text>
<text x="70" y="205.3">3</text>
<text x="93.1" y="205.3">4</text>
<text x="116.1" y="205.3">5</text>
<text x="139.2" y="205.3">6</text>
<text x="162.3" y="205.3">7</text>
<text x="185.4" y="205.3">8</text>
<text x="208.5" y="205.3">9</text>
<text x="231.1" y="205.3">10</text>
<text x="254.2" y="205.3">11</text>
</g>
<g font-size="1.3">
<text x="71.6" y="41.5">D</text>
<text x="67" y="45">G</text>
<text x="71.6" y="50.8">S</text>
</g>
</svg>
